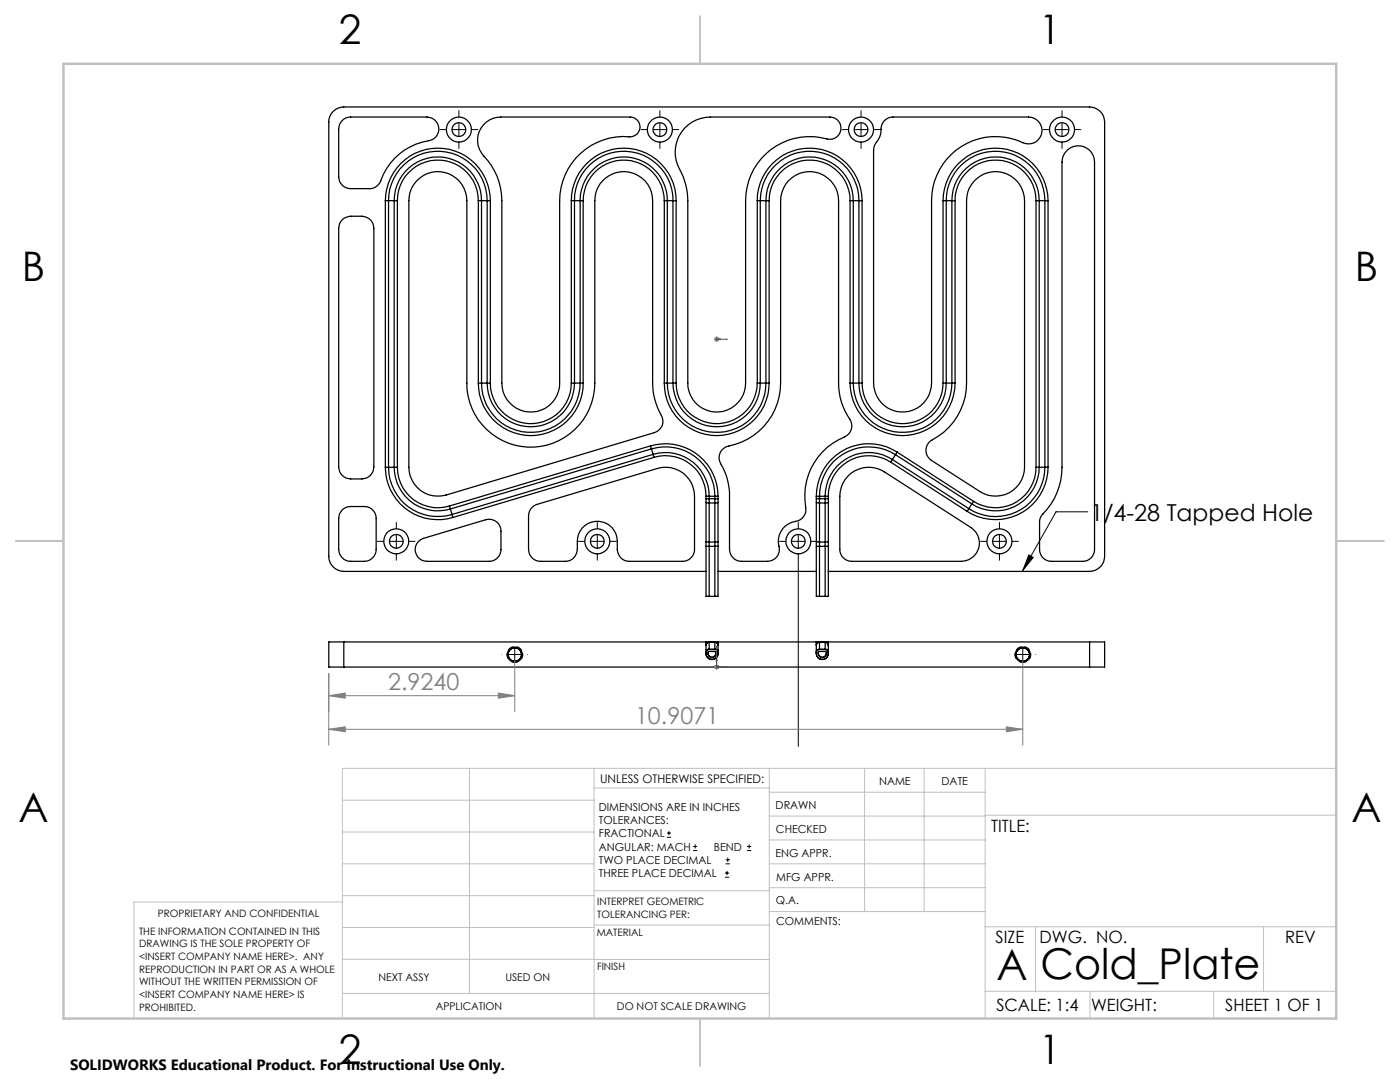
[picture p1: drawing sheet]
<svg xmlns="http://www.w3.org/2000/svg" width="279mm" height="216mm" viewBox="0 0 279 216" stroke-linecap="round" stroke-linejoin="round" font-family="sans-serif">
<g fill="none" stroke="#000" stroke-width=".25">
<path d="M68.3 24.1a2.31 2.31 0 0 1 1.7-.7h15.2a2.38 2.38 0 0 1 2.4 2.2 2.38 2.38 0 0 1-2.1 2.5 12.2 12.2 0 0 0-9.7 8.3l-.7 .8-1 .4h-4.1a2.35 2.35 0 0 1-2.4-2.3v-9.5a2.31 2.31 0 0 1 .7-1.7zM83.1 36.1a5.8 5.8 0 0 1 6.4-1.5 5.8 5.8 0 0 1 3.7 5.4v36.4a12.8 12.8 0 0 0 12.7 12.8 12.8 12.8 0 0 0 12.8-12.8v-36.4a5.8 5.8 0 0 1 5.8-5.8 5.8 5.8 0 0 1 5.7 5.8v36.4a14.3 14.3 0 0 0 2 7 2.29 2.29 0 0 1-1.6 2.9l-41.6 12.5a5.8 5.8 0 0 1-7.4-5.6v-53.2a5.6 5.6 0 0 1 1.5-3.9zM96.5 24.9a4.6 4.6 0 0 1 3.4-1.5h25.9a1.98 1.98 0 0 1 1.9 2 1.98 1.98 0 0 1-2.1 1.9 12.8 12.8 0 0 0-13.9 12.7v36.4a5.8 5.8 0 0 1-5.8 5.8 5.8 5.8 0 0 1-5.7-5.8v-36.4a13.2 13.2 0 0 0-4.1-9.4 4.6 4.6 0 0 1 .4-5.7zM136.6 25.6a7.1 7.1 0 0 1 5.1-2.2h23.9a2.23 2.23 0 0 1 2.2 2.5 2.23 2.23 0 0 1-2.8 1.8 12.8 12.8 0 0 0-16.2 12.3v36.4a5.8 5.8 0 0 1-5.8 5.8 5.8 5.8 0 0 1-5.7-5.8v-36.4a14.1 14.1 0 0 0-2.1-7.1 7.1 7.1 0 0 1 1.4-7.3zM157.3 36.1a5.8 5.8 0 0 1 6.4-1.5 5.8 5.8 0 0 1 3.7 5.4v36.4a13.3 13.3 0 0 0 2.4 7.7 2.39 2.39 0 0 1-1.3 3.1 12.8 12.8 0 0 0-7.7 14.5 2.38 2.38 0 0 1-2 2.3 4.2 4.2 0 0 0-3.3 5.6 2.37 2.37 0 0 1-2.4 2.4h-5.1a2.41 2.41 0 0 1-2.4-2.4v-10.6a13.2 13.2 0 0 0-2-7 2.34 2.34 0 0 1 1.9-3 12.8 12.8 0 0 0 10.3-12.6v-36.4a6.1 6.1 0 0 1 1.5-3.9zM176.5 24.1a2.31 2.31 0 0 1 1.7-.7h27.1a2.69 2.69 0 0 1 2.6 3.2 2.69 2.69 0 0 1-3.8 1.9 12.8 12.8 0 0 0-18.2 11.5v36.4a5.8 5.8 0 0 1-5.8 5.8 5.8 5.8 0 0 1-5.8-5.8v-46.4l.4-1.2a4.6 4.6 0 0 0 1.2-3.5zM194.5 36.1a5.8 5.8 0 0 1 6.3-1.5 5.8 5.8 0 0 1 3.7 5.4v53.2a5.8 5.8 0 0 1-9 4.9l-9.6-6.2a2.36 2.36 0 0 1 .2-4.1 12.8 12.8 0 0 0 6.8-11.4v-36.4a5.6 5.6 0 0 1 1.6-3.9zM213 29.9a3.2 3.2 0 0 1 3.5-.5 3.2 3.2 0 0 1 1.9 2.9v77.3a2.35 2.35 0 0 1-2.3 2.4h-6.3a2.35 2.35 0 0 1-2.3-2.4v-5.4a2.48 2.48 0 0 1 .6-1.6 13.4 13.4 0 0 0 3.8-9.4v-60.9a3.2 3.2 0 0 1 1.1-2.4zM68.3 43.9a2.75 2.75 0 0 1 1.7-.8 5.2 5.2 0 0 1 3.6 .5 2.43 2.43 0 0 1 1 1.9v47.7a2.41 2.41 0 0 1-2.4 2.4 5.2 5.2 0 0 1-3.5-.5 2.43 2.43 0 0 1-1.1-1.9v-47.7a2.31 2.31 0 0 1 .7-1.6zM76.9 40a10.5 10.5 0 0 1 10.5-10.4 10.5 10.5 0 0 1 10.5 10.4M76.9 40h.6M76.9 40v53.2"/>
<path d="M77.5 40a9.8 9.8 0 0 1 9.9-9.8 9.8 9.8 0 0 1 9.8 9.8M77.5 40h1.2M77.5 40v53.2M78.7 40h.6M78.7 40a8.7 8.7 0 0 1 8.7-8.7 8.7 8.7 0 0 1 8.7 8.7M78.7 40v53.2M79.3 40a8.1 8.1 0 0 1 8.1-8.1 8.1 8.1 0 0 1 8.1 8.1M79.3 40v53.2M95.5 40h.6M95.5 40v36.4M96.1 40h1.1M96.1 40v36.4"/>
<path d="M97.2 40h.7M97.2 40v36.4M97.9 40v36.4M114 40a10.5 10.5 0 0 1 10.5-10.4 10.5 10.5 0 0 1 10.4 10.4M114 40h.7M114 40v36.4M114.7 40a9.8 9.8 0 0 1 9.8-9.8 9.8 9.8 0 0 1 9.8 9.8M114.7 40h1.1M114.7 40v36.4M115.8 40h.6M115.8 40a8.7 8.7 0 0 1 8.7-8.7 8.7 8.7 0 0 1 8.7 8.7M115.8 40v36.4"/>
<path d="M116.4 40a8.1 8.1 0 0 1 8.1-8.1 8.1 8.1 0 0 1 8.1 8.1M116.4 40v36.4M132.6 40h.6M132.6 40v36.4M133.2 40h1.1M133.2 40v36.4M134.3 40h.6M134.3 40v36.4M134.9 40v36.4M151.1 40a10.5 10.5 0 0 1 10.5-10.4 10.5 10.5 0 0 1 10.4 10.4M151.1 40h.6M151.1 40v36.4"/>
<path d="M151.7 40a9.8 9.8 0 0 1 9.9-9.8 9.8 9.8 0 0 1 9.8 9.8M151.7 40h1.2M151.7 40v36.4M152.9 40h.6M152.9 40a8.7 8.7 0 0 1 8.7-8.7 8.7 8.7 0 0 1 8.7 8.7M152.9 40v36.4M153.5 40a8.1 8.1 0 0 1 8.1-8.1 8.1 8.1 0 0 1 8.1 8.1M153.5 40v36.4M169.7 40h.6M169.7 40v36.4M170.3 40h1.1M170.3 40v36.4"/>
<path d="M171.4 40h.6M171.4 40v36.4M172 40v36.4M188.2 40a10.5 10.5 0 0 1 10.5-10.4 10.5 10.5 0 0 1 10.5 10.4M188.2 40h.6M188.2 40v36.4M188.8 40a9.8 9.8 0 0 1 9.9-9.8 9.8 9.8 0 0 1 9.8 9.8M188.8 40h1.2M188.8 40v36.4M190 40h.6M190 40a8.7 8.7 0 0 1 8.7-8.7 8.7 8.7 0 0 1 8.7 8.7M190 40v36.4"/>
<path d="M190.6 40a8.1 8.1 0 0 1 8.1-8.1 8.1 8.1 0 0 1 8.1 8.1M190.6 40v36.4M206.8 40h.6M206.8 40v53.2M207.4 40h1.1M207.4 40v53.2M208.5 40h.7M208.5 40v53.2M209.2 40v53.2M95.5 76.4a10.5 10.5 0 0 0 10.4 10.5 10.5 10.5 0 0 0 10.5-10.5M95.5 76.4h.6M96.1 76.4a9.8 9.8 0 0 0 9.8 9.9 9.8 9.8 0 0 0 9.9-9.9"/>
<path d="M96.1 76.4h1.1M97.2 76.4a8.7 8.7 0 0 0 8.7 8.8 8.7 8.7 0 0 0 8.8-8.8M97.2 76.4h.7M97.9 76.4a8.1 8.1 0 0 0 8 8.1 8.1 8.1 0 0 0 8.1-8.1M114 76.4h.7M114.7 76.4h1.1M115.8 76.4h.6M132.6 76.4a10.5 10.5 0 0 0 10.4 10.5 10.5 10.5 0 0 0 10.5-10.5M132.6 76.4h.6M133.2 76.4a9.8 9.8 0 0 0 9.8 9.9 9.8 9.8 0 0 0 9.9-9.9M133.2 76.4h1.1M134.3 76.4a8.7 8.7 0 0 0 8.7 8.8 8.7 8.7 0 0 0 8.7-8.8"/>
<path d="M134.3 76.4h.6M134.9 76.4a8.1 8.1 0 0 0 8.1 8.1 8.1 8.1 0 0 0 8.1-8.1M151.1 76.4h.6M151.7 76.4h1.2M152.9 76.4h.6M169.7 76.4a10.5 10.5 0 0 0 10.4 10.5 10.5 10.5 0 0 0 10.5-10.5M169.7 76.4h.6M170.3 76.4a9.8 9.8 0 0 0 9.8 9.9 9.8 9.8 0 0 0 9.9-9.9M170.3 76.4h1.1M171.4 76.4a8.7 8.7 0 0 0 8.7 8.8 8.7 8.7 0 0 0 8.7-8.8M171.4 76.4h.6M172 76.4a8.1 8.1 0 0 0 8.1 8.1 8.1 8.1 0 0 0 8.1-8.1"/>
<path d="M188.2 76.4h.6M188.8 76.4h1.2M190 76.4h.6M76.9 93.2a10.5 10.5 0 0 0 13.5 10.1M76.9 93.2h.6M77.5 93.2a9.8 9.8 0 0 0 12.7 9.5M77.5 93.2h1.2M78.7 93.2h.6M78.7 93.2a8.7 8.7 0 0 0 11.2 8.4M79.3 93.2a8 8 0 0 0 10.4 7.8M129.8 89a10.5 10.5 0 0 1 13.5 10M129.8 89l.2 .6"/>
<path d="M129.8 89l-40.1 12M130 89.6a9.9 9.9 0 0 1 12.7 9.4M130 89.6l.4 1.1M130 89.6l-40.1 12M130.4 90.7a8.7 8.7 0 0 1 11.1 8.3M130.4 90.7l.1 .6M130.4 90.7l-40.2 12M130.5 91.3a8.1 8.1 0 0 1 10.4 7.7M130.5 91.3l-40.1 12M140.9 99.5h.6M140.9 99h.6M140.9 99v20h.6"/>
<path d="M141.5 99.5v.9M141.5 99v.5M141.5 99h1.2M141.5 99.5h1.2M142.7 99h.6M142.7 99.5h.6M142.7 99.5v.9M142.7 99v.5M143.3 99v20h-.6M162.9 99h.6M162.9 99.5h.6M162.9 99v20h.6"/>
<path d="M163.5 99.5v.9M163.5 99h1.2M163.5 99.5h1.2M163.5 99v.5M164.7 99.5v.9M164.7 99.5h.6M164.7 99h.6M164.7 99v.5M165.3 99v20h-.6M169.2 95a5.8 5.8 0 0 1 7.3-.8l17.3 11.1a3.7 3.7 0 0 1 1.5 4.1 3.7 3.7 0 0 1-3.5 2.6h-21.8a2.41 2.41 0 0 1-2.4-2.4v-10.6a5.9 5.9 0 0 1 1.6-4zM177.8 92.2a8.1 8.1 0 0 0-12.5 6.8M177.8 92.2l15.2 9.8"/>
<path d="M178.1 91.7a8.7 8.7 0 0 0-13.4 7.3M178.1 91.7l-.3 .5M178.1 91.7l15.3 9.8M178.7 90.7a9.9 9.9 0 0 0-15.2 8.3M178.7 90.7l15.3 9.8M178.7 90.7l-.6 1M179 90.2a10.5 10.5 0 0 0-16.1 8.8M179 90.2l-.3 .5M179 90.2l15.3 9.8M206.8 93.2a8.1 8.1 0 0 1-12.5 6.8M206.8 93.2h.6M207.4 93.2a8.7 8.7 0 0 1-13.4 7.3"/>
<path d="M207.4 93.2h1.1M208.5 93.2a9.8 9.8 0 0 1-15.1 8.3M208.5 93.2h.7M209.2 93.2a10.5 10.5 0 0 1-16.2 8.8M68.3 101.7a2.48 2.48 0 0 1 1.7-.6h2.7a2.35 2.35 0 0 1 2.4 2.3v6.2a2.41 2.41 0 0 1-2.4 2.4h-2.7a2.41 2.41 0 0 1-2.4-2.4v-6.2a2.31 2.31 0 0 1 .7-1.7zM83.6 108l.9-.6 12.4-3.7a2.36 2.36 0 0 1 3.1 2.3v3.6a2.35 2.35 0 0 1-2.4 2.4h-12.4a2.35 2.35 0 0 1-2.2-1.5 2.35 2.35 0 0 1 .6-2.5zM89.7 101l.2 .6M89.9 101.6l.3 1.1M90.2 102.7l.2 .6M106.2 101.2l1-.6 24-7.1a5.8 5.8 0 0 1 7.4 5.5v10.6a2.41 2.41 0 0 1-2.4 2.4h-10.6a2.41 2.41 0 0 1-2.4-2.4 5.5 5.5 0 0 0-1-4.3 4 4 0 0 0-4.4-1 4 4 0 0 0-2.6 3.7 3.8 3.8 0 0 1-.7 3.3 2.31 2.31 0 0 1-1.7 .7h-4.9a2.41 2.41 0 0 1-2.4-2.4v-6.7l.3-1.1zM140.9 114h-72.3a3 3 0 0 1-3-3v-86.7a3 3 0 0 1 3-3h148.9a3 3 0 0 1 3 3v86.7a3 3 0 0 1-3 3h-52.2M140.9 100.3l.6 .1"/>
<path d="M140.9 108.1l.6 .1M140.9 109h.6M141.5 108.2v.8M141.5 100.4v7.8M141.5 109v10M141.5 100.4h1.2M141.5 108.2h1.2M141.5 109h1.2M141.5 119h1.2M142.7 109h.6M142.7 108.2v.8M142.7 100.4v7.8"/>
<path d="M142.7 109v10M143.3 100.3l-.6 .1M143.3 108.1l-.6 .1M143.3 114h19.6M162.9 100.3l.6 .1M162.9 108.1l.6 .1M162.9 109h.6M163.5 108.2v.8M163.5 100.4v7.8M163.5 109v10M163.5 100.4h1.2M163.5 108.2h1.2"/>
<path d="M163.5 109h1.2M163.5 119h1.2M164.7 108.2v.8M164.7 109h.6M164.7 100.4v7.8M164.7 109v10M165.3 100.3l-.6 .1M165.3 108.1l-.6 .1M193.4 101.5l-.4 .5M194 100.5l-.6 1M194.3 100l-.3 .5M68.6 128.1h-3v5h3"/>
<path d="M68.6 128.1v5M68.6 133.1h148.9M68.6 128.1h72.3M101.4 130.6l.1 .5M102.4 129.3h-.1M103.2 129.3a1.37 1.37 0 0 1 .4 2.3 1.37 1.37 0 0 1-2.3-.7 1.37 1.37 0 0 1 1.7-1.6l.3 .1M104 130.2l.1 .2M140.9 128.1v2.3a1.2 1.2 0 0 0 1.2 1.2 1.2 1.2 0 0 0 1.2-1.2v-2.3M140.9 128.1h.6M141.3 130.3a.81 .81 0 0 0 .8 .8 .81 .81 0 0 0 .8-.8M141.3 130.1l1.5-.1a.82 .82 0 0 1-.7 1.2 .82 .82 0 0 1-.8-1.1zM141.5 129.6a.66 .66 0 0 0-.6 .6"/>
<path d="M141.5 129.5v.1M141.5 129.5a.67 .67 0 0 0-.6 .6M141.5 128.2l-.3 .1-.3 .5M141.5 128.1v.1M141.5 128.1a.66 .66 0 0 0-.6 .6M141.5 128.2v1.3M141.5 128.1h1.2M141.5 129.6h1.2M141.5 129.5h1.2M141.5 128.2h1.2M142.7 128.1h.6M142.7 129.6a.6 .6 0 0 1 .6 .6"/>
<path d="M142.7 129.5v.1M142.7 129.5a.6 .6 0 0 1 .6 .6M142.7 128.2a.66 .66 0 0 1 .6 .6M142.7 128.1v.1M142.7 128.1a.6 .6 0 0 1 .6 .6M142.7 128.2v1.3M143.3 128.1h19.6M162.9 128.1v2.3a1.2 1.2 0 0 0 1.2 1.2 1.2 1.2 0 0 0 1.2-1.2v-2.3M162.9 128.1h.6M163.3 130.3a.81 .81 0 0 0 .8 .8 .81 .81 0 0 0 .8-.8M163.3 130h1.4a.82 .82 0 0 1-.4 1.3 .82 .82 0 0 1-1-.9zM163.5 129.6a.6 .6 0 0 0-.6 .6"/>
<path d="M163.5 129.5a.6 .6 0 0 0-.6 .6M163.5 129.5v.1M163.5 128.2a.66 .66 0 0 0-.6 .6M163.5 128.1a.6 .6 0 0 0-.6 .6M163.5 128.1v.1M163.5 128.2v1.3M163.5 128.1h1.2M163.5 129.6h1.2M163.5 129.5h1.2M163.5 128.2h1.2M164.7 129.6a.66 .66 0 0 1 .6 .6M164.7 129.5v.1"/>
<path d="M164.7 129.5a.67 .67 0 0 1 .6 .6M164.7 128.2l.3 .1 .3 .5M164.7 128.1v.1M164.7 128.1a.66 .66 0 0 1 .6 .6M164.7 128.1h.6M164.7 128.2v1.3M165.3 128.1h52.2M202.8 130.6v.5M203.8 129.3h-.1M204.5 129.3a1.37 1.37 0 0 1 .4 2.3 1.37 1.37 0 0 1-2.2-.7 1.37 1.37 0 0 1 1.7-1.6l.2 .1M205.4 130.2l.1 .2M217.5 128.1h3v5h-3"/>
<path d="M217.5 128.1v5"/>
<circle cx="91.6" cy="25.9" r="1.38"/>
<circle cx="91.6" cy="25.9" r="2.5"/>
<circle cx="131.7" cy="25.9" r="1.37"/>
<circle cx="131.7" cy="25.9" r="2.5"/>
<circle cx="171.8" cy="25.9" r="1.38"/>
<circle cx="171.8" cy="25.9" r="2.51"/>
<circle cx="212" cy="25.9" r="1.37"/>
<circle cx="212" cy="25.9" r="2.5"/>
<circle cx="79.1" cy="108" r="2.51"/>
<circle cx="79.1" cy="108" r="1.38"/>
<circle cx="119.2" cy="108" r="1.38"/>
<circle cx="119.2" cy="108" r="2.51"/>
<circle cx="159.3" cy="108" r="2.51"/>
<circle cx="159.3" cy="108" r="1.37"/>
<circle cx="199.4" cy="108" r="2.52"/>
<circle cx="199.5" cy="108" r="1.38"/>
<circle cx="102.7" cy="130.6" r="1.36"/>
<circle cx="102.8" cy="130.6" r="1.51"/>
<circle cx="204.1" cy="130.6" r="1.49"/>
<circle cx="204.1" cy="130.6" r="1.36"/>
</g>
<g fill="none" stroke="#000" stroke-width=".2">
<path d="M87.8 25.9h1.2M90.3 25.9h2.6M91.6 22.1v1.2M91.6 24.6v2.5M91.6 28.4v1.2M94.1 25.9h1.3M127.9 25.9h1.3M130.4 25.9h2.6M131.7 22.1v1.2M131.7 24.6v2.5M131.7 28.4v1.2M134.2 25.9h1.3"/>
<path d="M168.1 25.9h1.2M170.6 25.9h2.5M171.8 22.1v1.2M171.8 24.6v2.5M171.8 28.4v1.2M174.4 25.9h1.2M208.2 25.9h1.2M210.7 25.9h2.5M211.9 22.1v1.2M211.9 24.6v2.5M211.9 28.4v1.2M214.5 25.9h1.2"/>
<path d="M75.3 108h1.3M77.8 108h2.6M79.1 104.2v1.3M79.1 106.8v2.5M79.1 110.6v1.2M81.6 108h1.2M115.4 108h1.3M117.9 108h2.6M119.2 104.2v1.3M119.2 106.8v2.5M119.2 110.6v1.2M121.7 108h1.3"/>
<path d="M155.6 108h1.2M158 108h2.6M159.3 104.2v1.3M159.3 106.8v2.5M159.3 110.6v38.3M161.9 108h1.2M195.7 108h1.2M198.2 108h2.5M199.5 104.2v1.3M199.5 106.8v2.5M199.5 110.6v1.2M202 108h1.2"/>
<path d="M205.3 110.7l.9 .5-2.1 2.6zM217.1 102.1h-6.4l-6.6 11.7M100.1 130.6h.1M101.5 130.6h2.5M102.7 128v.1M102.7 129.3v2.6M102.7 133.1v.1M105.3 130.6h.1M201.5 130.6h.1M202.8 130.6h2.6M204.1 128v.1M204.1 129.3v2.6"/>
<path d="M204.1 133.1v.1M206.7 130.6h.1M133.1 167.1h.8M133.1 166.2h.8M133.5 165.8v.9M138.3 169.7h.8M138.3 168.9h.8M138.7 168.5v.8M144.7 175h.8M144.7 174.2h.8M144.8 172.4h.9M144.8 171.6h.9"/>
<path d="M145.1 173.8v.8M145.2 171.1v.9M149.1 169.7h.8M149.1 168.9h.8M149.5 168.5v.8"/>
</g>
<path d="M142.9 67.7h.2zM143 67.7h.1zM143 67.7h.1M143 67.7h2.1M143.9 67.7h-.5h.5M145.1 67.7h-.2h.2M143 128.9l.1 .2h-.1zM143 131.4l.1 .4h-.2zM143 128.9v4.2h2.1M143.4 133l.5 .1-.5 .1zM144.9 133.1h.2l-.2 .1z" fill="none" stroke="#00f" stroke-width=".2"/>
<g fill="none" stroke="#808080" stroke-width=".2">
<path d="M142.5 67.7h1M142.7 67.3l.7 .8M143 67.2v1M143.4 67.3l-.7 .8M65.6 138.8l3.3-.5v1zM65.6 134.4v14.3M65.6 138.8h37.1M99.4 138.3l3.3 .5-3.3 .5zM102.7 131.9v10.1M142.5 133.1h1M142.7 132.8l.7 .7M143 132.6v1"/>
<path d="M143.4 132.8l-.7 .7M204.1 131.9v16.8M65.6 145.5l3.3-.5v1zM65.6 145.5h138.5M200.8 145l3.3 .5-3.3 .5z"/>
</g>
<path d="M102.8 132.2a1.59 1.59 0 0 1-1.4-2.4 1.59 1.59 0 0 1 2.7-.1 1.59 1.59 0 0 1-1.2 2.5h-.1M204.1 132.2a1.59 1.59 0 0 1-1.4-2.4 1.59 1.59 0 0 1 2.8-.1 1.59 1.59 0 0 1-1.2 2.5h-.2" fill="none" stroke="#000" stroke-width=".2" stroke-dasharray="1.3 .6" stroke-dashoffset=".4" stroke-linecap="butt"/>
<g fill="none" stroke="#c0c0c0" stroke-width=".2">
<path d="M68.3 159.7h50.3M93.7 153.3v44.9M118.6 153.3v49.9M118.6 157.2h34.9M153.5 153.3v49.9M153.5 158.1h43.1M172.5 153.3v28.6M184.4 153.3v28.6M196.6 153.3v49.9M266.7 153.3h-198.4v49.9M68.3 178.7h50.3M68.3 172.4h50.3"/>
<path d="M68.3 166h50.3M68.3 180h-41.6v23.2M118.6 177.7h35M153.5 167.6h43.1M153.5 162.8h43.1M153.5 172.4h43.1M153.5 177.1h43.1M196.6 162.7h70.1M68.3 198.2h85.2M68.3 191.4l85.2 .1M68.3 185.1h50.3M118.6 184.6h35"/>
<path d="M153.6 181.9h43M196.6 197.8h70.1M196.6 184.9h70.1M206.7 184.9v12.9M217.5 197.8v5.4M242.2 197.8v5.4M252.2 184.9v12.9"/>
</g>
<path d="M139.7 3.2v9.5M3.1 107.9h9.6M266.7 107.9h9.5M139.7 203.2v9.6" fill="none" stroke="#c0c0c0" stroke-width=".25"/>
<path d="M12.7 12.7h254v190.5h-254z" fill="none" stroke="#c0c0c0" stroke-width=".5"/>
<g fill="#00f">
<path d="M144.9 67.7h.2zM143 67.7h.1zM143.4 67.7h.5zM142.9 67.7h.2z"/>
<path d="M144.9 133.1h.2l-.2 .1zM143 128.9l.1 .2h-.1zM143.4 133l.5 .1-.5 .1zM143 131.4l.1 .4h-.2z"/>
</g>
<path d="M205.3 110.7l.9 .5-2.1 2.6z" fill="#000"/>
<g fill="#808080">
<path d="M99.4 138.3l3.3 .5-3.3 .5zM65.6 138.8l3.3-.5v1z"/>
<path d="M65.6 145.5l3.3-.5v1zM200.8 145l3.3 .5-3.3 .5z"/>
</g>
<g font-size="8.5">
<text x="198.9" y="195.5">A</text>
<text x="207.6" y="195.4">Cold_Plate</text>
</g>
<g font-size="8.1">
<text x="67.6" y="8.9">2</text>
<text x="207.3" y="8.9">1</text>
<text x="4.4" y="56.2">B</text>
<text x="270.4" y="56.2">B</text>
<text x="3.7" y="164.1">A</text>
<text x="269.7" y="164.1">A</text>
<text x="67.6" y="212.4">2</text>
<text x="207.3" y="212.4">1</text>
</g>
<text font-size="4.7" x="217.6" y="103.9">1/4-28 Tapped Hole</text>
<g font-size="4.7" fill="#808080">
<text x="77.5" y="137.8">2.9240</text>
<text x="126.7" y="144.5">10.9071</text>
</g>
<g font-size="3.4">
<text x="197.8" y="166">TITLE:</text>
<text x="198.7" y="188.1">SIZE</text>
<text x="207.5" y="188.1">DWG. NO.</text>
<text x="256.5" y="188.2">REV</text>
<text x="198.8" y="201.7">SCALE: 1:4</text>
<text x="217.7" y="201.8">WEIGHT:</text>
<text x="244.5" y="201.7">SHEET 1 OF 1</text>
</g>
<text font-size="3" x="14" y="213.5">SOLIDWORKS Educational Product. For Instructional Use Only.</text>
<text font-size="2.4" x="119.8" y="156.2">UNLESS OTHERWISE SPECIFIED:</text>
<g font-size="2.2">
<text x="119.5" y="161.8">DIMENSIONS ARE IN INCHES</text>
<text x="154.8" y="161.4">DRAWN</text>
<text x="175.4" y="156.6">NAME</text>
<text x="187.9" y="156.7">DATE</text>
<text x="119.5" y="164.4">TOLERANCES:</text>
<text x="119.5" y="167.1">FRACTIONAL</text>
<text x="154.9" y="166.3">CHECKED</text>
<text x="119.5" y="169.7">ANGULAR: MACH</text>
<text x="119.5" y="172.4">TWO PLACE DECIMAL</text>
<text x="142.5" y="169.7">BEND</text>
<text x="154.8" y="170.9">ENG APPR.</text>
<text x="119.5" y="175">THREE PLACE DECIMAL</text>
<text x="154.9" y="175.7">MFG APPR.</text>
<text x="154.9" y="180.4">Q.A.</text>
<text x="154.9" y="184.6">COMMENTS:</text>
</g>
<g font-size="2.1">
<text x="75.5" y="195.7">NEXT ASSY</text>
<text x="100.9" y="195.7">USED ON</text>
<text x="86.9" y="201.5">APPLICATION</text>
<text x="123.1" y="201.6">DO NOT SCALE DRAWING</text>
</g>
<g font-size="2">
<text x="31.5" y="182.9">PROPRIETARY AND CONFIDENTIAL</text>
<text x="119.2" y="180.6">INTERPRET GEOMETRIC</text>
<text x="119.2" y="183.1">TOLERANCING PER:</text>
<text x="27.8" y="186.5">THE INFORMATION CONTAINED IN THIS</text>
<text x="27.8" y="189">DRAWING IS THE SOLE PROPERTY OF</text>
<text x="27.8" y="191.6">&lt;INSERT COMPANY NAME HERE&gt;. ANY</text>
<text x="119.1" y="186.7">MATERIAL</text>
<text x="27.8" y="194.1">REPRODUCTION IN PART OR AS A WHOLE</text>
<text x="27.8" y="196.6">WITHOUT THE WRITTEN PERMISSION OF</text>
<text x="119.1" y="193.5">FINISH</text>
<text x="27.8" y="199.1">&lt;INSERT COMPANY NAME HERE&gt; IS</text>
<text x="27.8" y="201.7">PROHIBITED.</text>
</g>
</svg>
